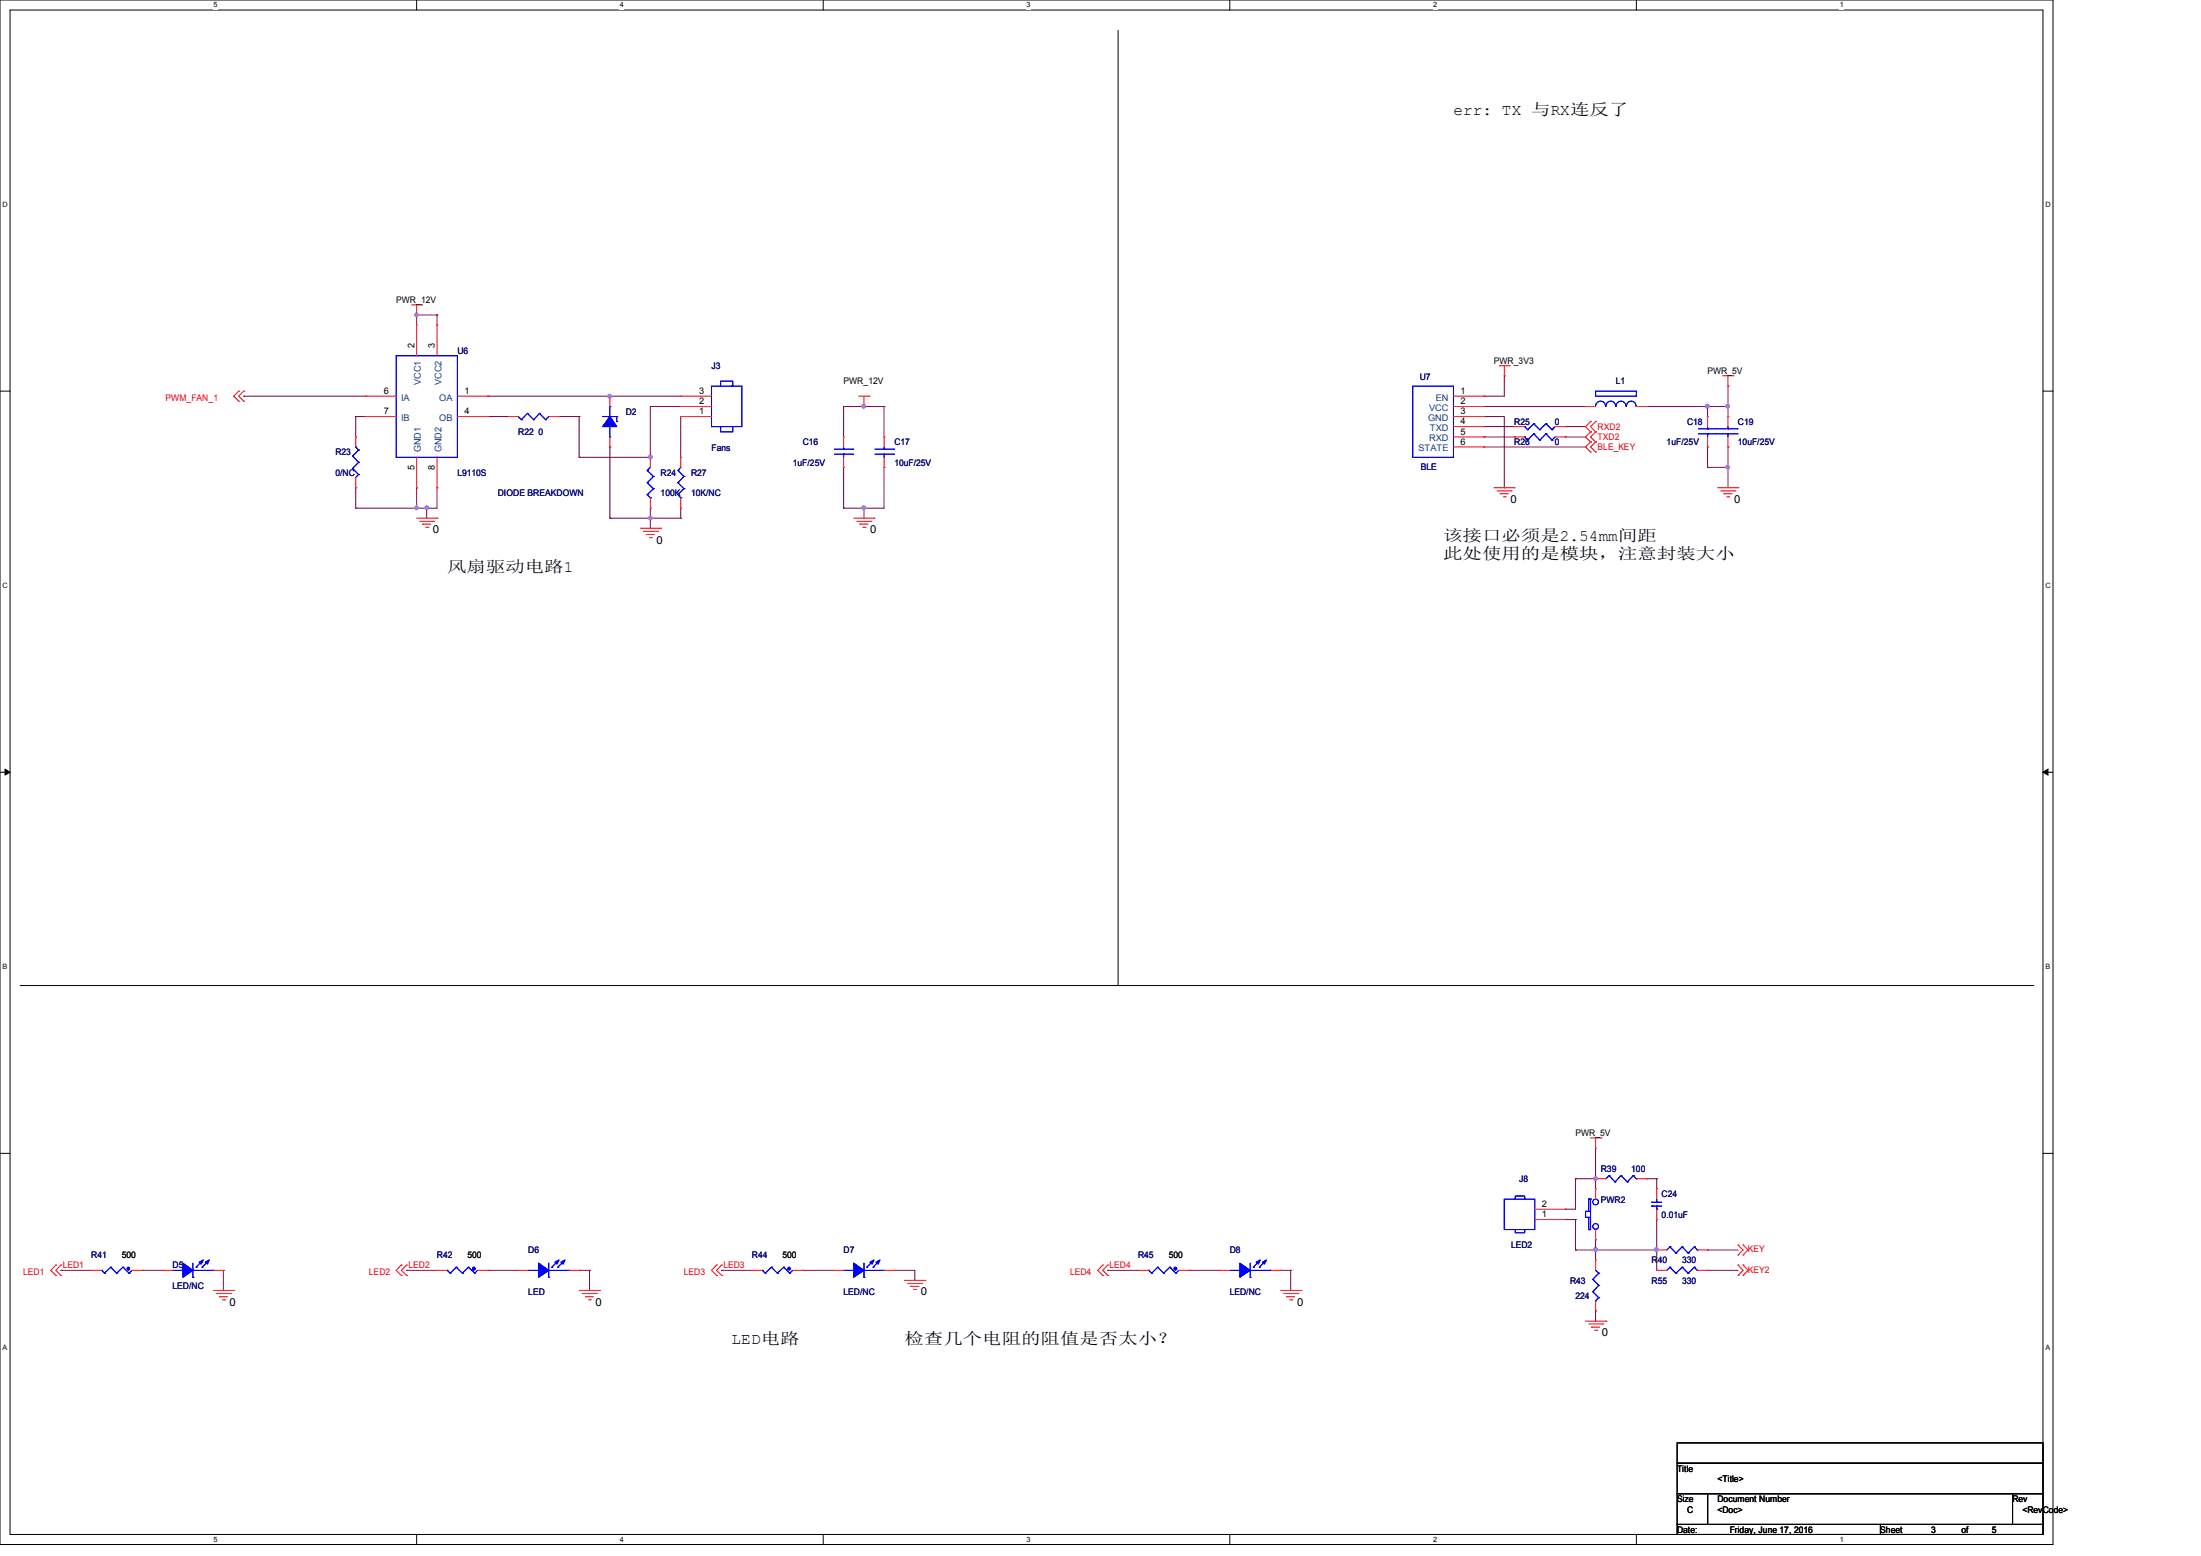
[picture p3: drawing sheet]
<svg xmlns="http://www.w3.org/2000/svg" width="297mm" height="210mm" viewBox="0 0 297 210" stroke-linecap="round" stroke-linejoin="round" font-family="sans-serif">
<path d="M0 0h277v208.4h-277zM1.4 1.4h274.3v205.7h-274.3z" fill="none" stroke="#000" stroke-width=".13"/>
<g fill="#fff">
<path d="M28.8 .1h.5v1.1h-.5z"/>
<path d="M28.8 207.2h.5v1.1h-.5z"/>
</g>
<path d="M56.2 0v1.4M56.2 207.1v1.3" fill="none" stroke="#000" stroke-width=".13"/>
<g fill="#fff">
<path d="M83.7 .1h.5v1.1h-.5z"/>
<path d="M83.7 207.2h.5v1.1h-.5z"/>
</g>
<path d="M111.1 0v1.4M111.1 207.1v1.3" fill="none" stroke="#000" stroke-width=".13"/>
<g fill="#fff">
<path d="M138.5 .1h.6v1.1h-.6z"/>
<path d="M138.5 207.2h.6v1.1h-.6z"/>
</g>
<path d="M165.9 0v1.4M165.9 207.1v1.3" fill="none" stroke="#000" stroke-width=".13"/>
<g fill="#fff">
<path d="M193.4 .1h.5v1.1h-.5z"/>
<path d="M193.4 207.2h.5v1.1h-.5z"/>
</g>
<path d="M220.8 0v1.4M220.8 207.1v1.3" fill="none" stroke="#000" stroke-width=".13"/>
<g fill="#fff">
<path d="M248.2 .1h.6v1.1h-.6z"/>
<path d="M248.2 207.2h.6v1.1h-.6z"/>
<path d="M.3 27.1h.8v1.1h-.8z"/>
<path d="M276 27.1h.7v1.1h-.7z"/>
<path d="M.3 78.5h.8v1.1h-.8z"/>
<path d="M276 78.5h.7v1.1h-.7z"/>
</g>
<path d="M0 52.8h1.4M275.7 52.8h1.3" fill="none" stroke="#000" stroke-width=".13"/>
<g fill="#fff">
<path d="M.3 129.9h.7v1.1h-.7z"/>
<path d="M276 129.9h.6v1.1h-.6z"/>
</g>
<path d="M0 104.2h1.4M275.7 104.2h1.3" fill="none" stroke="#000" stroke-width=".13"/>
<path d="M.7 103.8l.7 .4-.7 .4zM275.7 104.2l.7-.4v.8z" fill="#000" stroke="#000" stroke-width=".13"/>
<g fill="#fff">
<path d="M.3 181.4h.7v1.1h-.7z"/>
<path d="M276 181.4h.6v1.1h-.6z"/>
</g>
<g fill="none" stroke="#000" stroke-width=".13">
<path d="M150.9 4.1v128.9M2.7 133h271.6M150.9 133h.1M274.3 133h.1M0 155.7h1.4M275.7 155.7h1.3M226.3 194.7h49.4v2.8h-49.4zM226.3 197.5h49.4v4.1h-49.4zM226.3 201.6h4.1v4.1h-4.1zM226.3 205.7h27.4v1.4h-27.4zM230.4 201.6h41.2v4.1h-41.2zM253.7 205.7h22v1.4h-22z"/>
<path d="M271.6 201.6h4.1v4.1h-4.1z"/>
</g>
<g fill="none" stroke="#800040" stroke-width=".13">
<path d="M32.9 53.5h.1M32.9 53.5h16.5M48 56.2h.1M48 56.2h1.4M48 56.2v2.8M56.2 42.5h.1M56.2 42.5v1.4M56.2 42.5h2.8M59 42.5h.1M59 42.5v1.4M65.8 56.2h.1M65.8 53.5h.1"/>
<path d="M65.8 53.5h26.1M65.8 56.2h2.8M75.4 56.2h.1M75.4 56.2h2.7M78.1 56.2h.1M78.1 56.2v5.5M82.3 53.5h.1M87.8 54.9h.1M87.8 54.9v6.8h-9.7M87.8 54.9h4.1M91.9 54.9h.1M91.9 56.2h.1"/>
<path d="M91.9 56.2v5.5M113.8 54.9h.1M113.8 54.9v4.1M113.8 54.9h5.5M116.6 54.9h.1M119.3 54.9h.1M119.3 54.9v4.1M200.2 56.2h.1M200.2 54.9h.1M200.2 57.6h.1M200.2 59h.1M200.2 53.5h.1"/>
<path d="M200.2 56.2h2.8v9.6M200.2 54.9h13.8M200.2 57.6h4.1M200.2 59h4.1M203 50.7h.1M203 50.7v2.8h-2.8M211.2 57.6h.1M211.2 59h.1M211.2 57.6h2.8M211.2 59h2.8M222.2 54.9h.1M222.2 54.9h11"/>
<path d="M230.4 54.9h.1M230.4 54.9v1.3M233.2 54.9h.1M233.2 52.1h.1M233.2 52.1v4.1M48 65.8h.1M48 68.6h.1M48 65.8v2.8M56.2 65.8h.1M56.2 68.6h.1M56.2 65.8v2.8M57.6 68.6h.1"/>
<path d="M57.6 68.6v1.3M59 65.8h.1M59 65.8v2.8h-11M78.1 61.7h.1M82.3 69.9h.1M82.3 60.3h.1M82.3 69.9h9.6M82.3 60.3v9.6M87.8 69.9h.1M87.8 68.6h.1M87.8 68.6v2.7M91.9 69.9h.1"/>
<path d="M91.9 68.6v1.3M113.8 68.6h.1M113.8 63.1h.1M113.8 63.1v5.5M116.6 68.6h.1M116.6 68.6v1.3M119.3 63.1h.1M119.3 63.1v5.5h-5.5M200.2 60.3h.1M200.2 60.3h13.8M203 65.8h.1M230.4 63.1h.1"/>
<path d="M230.4 60.3h.1M230.4 60.3v2.8M230.4 63.1h2.8M233.2 63.1h.1M233.2 60.3h.1M233.2 60.3v5.5M212.6 159.1h.1M212.6 159.1v4.1h-1.4M212.6 159.1h2.7M215.3 155h.1M215.3 159.1h.1M215.3 155v5.4"/>
<path d="M222.2 159.1h.1M222.2 159.1h1.4M223.6 159.1h.1M223.6 159.1v1.3M8.2 171.4h.1M8.2 171.4h4.1M19.2 171.4h.1M19.2 171.4h2.7M30.1 171.4h.1M30.1 171.4v2.8M54.9 171.4h.1M54.9 171.4h4.1"/>
<path d="M65.8 171.4h.1M65.8 171.4h4.1M78.1 171.4h.1M78.1 171.4h1.4M79.5 171.4h.1M79.5 171.4v2.8M97.4 171.4h.1M97.4 171.4h4.1M108.3 171.4h.1M108.3 171.4h4.1M120.7 171.4h.1M120.7 171.4h2.7v1.4"/>
<path d="M123.4 172.8h.1M149.5 171.4h.1M149.5 171.4h4.1M160.4 171.4h.1M160.4 171.4h4.2M172.8 171.4h.1M172.8 171.4h1.4M174.2 171.4h.1M174.2 171.4v2.8M211.2 163.2h.1M211.2 164.6h.1M211.2 164.6h1.4"/>
<path d="M212.6 164.6h.1M212.6 168.7h.1M212.6 168.7h11M212.6 164.6v4.1M215.3 176.9h.1M215.3 168.7h.1M215.3 167.3h.1M215.3 167.3v2.8M215.3 176.9v1.4M223.6 164.6h.1M223.6 168.7h.1M223.6 164.6v6.8"/>
<path d="M230.4 168.7h.1M230.4 171.4h.1M230.4 171.4h4.1M230.4 168.7h4.1"/>
</g>
<g fill="#f0f" stroke="#f0f" stroke-width=".13">
<circle cx="57.6" cy="68.5" r=".25"/>
<circle cx="56.2" cy="42.5" r=".23"/>
<circle cx="82.3" cy="53.5" r=".25"/>
<circle cx="87.8" cy="61.7" r=".25"/>
<circle cx="56.2" cy="68.5" r=".24"/>
<circle cx="116.5" cy="68.5" r=".25"/>
<circle cx="116.5" cy="54.8" r=".25"/>
<circle cx="230.4" cy="54.8" r=".25"/>
<circle cx="233.1" cy="63.1" r=".24"/>
<circle cx="215.3" cy="159.1" r=".24"/>
<circle cx="223.5" cy="168.7" r=".25"/>
<circle cx="215.3" cy="168.7" r=".25"/>
<circle cx="233.1" cy="54.8" r=".25"/>
<circle cx="87.8" cy="69.9" r=".24"/>
</g>
<g fill="none" stroke="#f00" stroke-width=".13">
<path d="M32.2 52.8h.1M32.2 54.1h.1M32.2 52.8l-.7 .7 .7 .6M32.9 52.8h.1M32.9 54.1h.1M32.9 52.8l-.7 .7 .7 .6M48 59h.1M48 59v1.3M49.4 53.5h.1M49.4 56.2h.1M49.4 53.5h4.1M49.4 56.2h4.1"/>
<path d="M55.5 41.1h1.4M56.2 42.5h.1M56.2 43.9h.1M56.2 41.1v1.4M56.2 43.9v4.1M56.9 41.1h.1M59 43.9h.1M59 43.9v4.1M61.7 53.5h4.1M61.7 56.2h4.1M65.8 53.5h.1M65.8 56.2h.1"/>
<path d="M68.6 56.2h.1M68.6 56.2h1.3M74 56.2h1.4M75.4 56.2h.1M82.3 53.5h.1M82.3 53.5v1.4M82.3 59v1.3M91.9 54.9h.1M91.9 53.5h.1M91.9 56.2h.1M91.9 53.5h4.1M91.9 56.2h4.1"/>
<path d="M91.9 54.9h4.1M113.8 59h.1M113.8 59v1.3M115.9 53.5h1.4M116.6 54.9h.1M116.6 53.5v1.4M117.3 53.5h.1M119.3 59h.1M119.3 59v1.3M196.1 53.5h4.1M196.1 57.6h4.1M196.1 56.2h4.1"/>
<path d="M196.1 59h4.1M196.1 54.9h4.1M200.2 53.5h.1M200.2 54.9h.1M200.2 56.2h.1M200.2 57.6h.1M200.2 59h.1M202.3 49.4h1.4M203 50.7h.1M203 49.4v1.3M203.7 49.4h.1M204.3 57.6h.1"/>
<path d="M204.3 59h.1M204.3 57.6h1.4M204.3 59h1.4M209.8 57.6h1.4M209.8 59h1.4M211.2 57.6h.1M211.2 59h.1M214 54.9h.1M214 54.9h1.3M214.6 56.9h.1M214.6 58.3h.1M214.6 59.6h.1"/>
<path d="M214.6 56.9l-.6 .7 .6 .7M214.6 58.3l-.6 .7 .6 .6M214.6 59.6l-.6 .7 .6 .7M215.3 58.3h.1M215.3 56.9h.1M215.3 59.6h.1M215.3 56.9l-.7 .7 .7 .7M215.3 58.3l-.7 .7 .7 .6M215.3 59.6l-.7 .7 .7 .7M220.8 54.9h1.4M222.2 54.9h.1M230.4 56.2h.1"/>
<path d="M230.4 56.2v1.4M230.4 59v1.3M232.5 50.7h1.3M233.2 52.1h.1M233.2 56.2h.1M233.2 50.7v1.4M233.2 56.2v1.4M233.2 59v1.3M233.8 50.7h.1M48 65.8h.1M48 64.4v1.4M56.2 65.8h.1"/>
<path d="M56.2 61.7v4.1M56.2 69.9h2.8M56.6 70.4h1.9M57 70.7h.1M57 70.7h1.1M57.4 71.2h.3M57.7 71.2h.1M58.5 70.4h.1M59 69.9h.1M59 65.8h.1M59 61.7v4.1M82.3 60.3h.1"/>
<path d="M86.4 71.3h2.8M86.8 71.7h1.9M87.2 72.1h.1M87.2 72.1h1.1M87.6 72.6h.3M87.8 61.7h.1M87.8 68.6h.1M87.8 61.7v1.4M87.8 67.2v1.4M87.9 72.6h.1M88.7 71.7h.1M89.2 71.3h.1"/>
<path d="M91.9 61.7h.1M91.9 68.6h.1M91.9 61.7v1.4M91.9 67.2v1.4M113.8 63.1h.1M113.8 61.7v1.4M115.2 69.9h2.7M115.6 70.4h1.9M116 70.7h.1M116 70.7h1.1M116.4 71.2h.3M116.7 71.2h.1"/>
<path d="M117.5 70.4h.1M117.9 69.9h.1M119.3 63.1h.1M119.3 61.7v1.4M196.1 60.3h4.1M200.2 60.3h.1M201.6 65.8h2.7M202 66.3h1.9M202.4 66.6h.1M202.4 66.6h1.1M202.9 67.1h.2M203.1 67.1h.1"/>
<path d="M203.9 66.3h.1M204.3 65.8h.1M214.6 61h.1M215.3 61h.1M230.4 60.3h.1M231.8 65.8h2.7M232.2 66.3h1.9M232.6 66.6h.1M232.6 66.6h1.1M233 67.1h.3M233.2 60.3h.1M233.3 67.1h.1"/>
<path d="M234.1 66.3h.1M234.5 65.8h.1M214.6 153.6h1.4M215.3 155h.1M215.3 159.1h.1M215.3 153.6v1.4M215.3 159.1h1.4M216 153.6h.1M220.8 159.1h1.4M222.2 159.1h.1M7.5 170.7h.1M7.5 172.1h.1"/>
<path d="M7.5 170.7l-.6 .7 .6 .7M8.2 170.7h.1M8.2 172.1h.1M8.2 170.7l-.7 .7 .7 .7M12.3 171.4h.1M12.3 171.4h1.4M17.8 171.4h1.4M19.2 171.4h.1M21.9 171.4h.1M21.9 171.4h1.4M28.8 174.2h2.7M28.8 171.4h1.3"/>
<path d="M29.2 174.6h1.9M29.6 175h.1M29.6 175h1.1M30 175.4h.3M30.1 171.4h.1M30.3 175.4h.1M31.1 174.6h.1M31.5 174.2h.1M54.1 170.7h.1M54.1 172.1h.1M54.1 170.7l-.6 .7 .6 .7M54.9 170.7h.1"/>
<path d="M54.9 172.1h.1M54.9 170.7l-.8 .7 .8 .7M59 171.4h.1M59 171.4h1.3M64.4 171.4h1.4M65.8 171.4h.1M69.9 171.4h.1M69.9 171.4h1.4M76.8 171.4h1.3M78.1 171.4h.1M78.1 174.2h2.8M78.6 174.6h1.9"/>
<path d="M79 175h.1M79 175h1.1M79.4 175.4h.3M79.7 175.4h.1M80.5 174.6h.1M80.9 174.2h.1M96.7 170.7h.1M96.7 172.1h.1M96.7 170.7l-.7 .7 .7 .7M97.4 170.7h.1M97.4 172.1h.1M97.4 170.7l-.7 .7 .7 .7"/>
<path d="M101.5 171.4h.1M101.5 171.4h1.4M107 171.4h1.3M108.3 171.4h.1M112.4 171.4h.1M112.4 171.4h1.4M119.3 171.4h1.4M120.7 171.4h.1M122 172.8h2.8M122.5 173.2h1.9M122.9 173.6h.1M122.9 173.6h1.1"/>
<path d="M123.3 174h.3M123.6 174h.1M124.4 173.2h.1M124.8 172.8h.1M148.8 170.7h.1M148.8 172.1h.1M148.8 170.7l-.7 .7 .7 .7M149.5 170.7h.1M149.5 172.1h.1M149.5 170.7l-.7 .7 .7 .7M153.6 171.4h.1M153.6 171.4h1.4"/>
<path d="M159.1 171.4h1.3M160.4 171.4h.1M164.6 171.4h.1M164.6 171.4h1.3M171.4 171.4h1.4M172.8 171.4h.1M172.8 174.2h2.8M173.2 174.6h1.9M173.6 175h.1M173.6 175h1.1M174 175.4h.3M174.3 175.4h.1"/>
<path d="M175.1 174.6h.1M175.6 174.2h.1M207.1 164.6h4.1M207.1 163.2h4.1M211.2 164.6h.1M211.2 163.2h.1M214 178.3h2.7M214.4 178.7h1.9M214.8 179.1h.1M214.8 179.1h1.1M215.2 179.5h.3M215.3 167.3h.1"/>
<path d="M215.3 160.4h.1M215.3 170.1h.1M215.3 176.9h.1M215.3 160.4v1.4M215.3 165.9v1.4M215.3 170.1v1.3M215.3 175.6v1.3M215.5 179.5h.1M216.3 178.7h.1M216.7 178.3h.1M223.6 168.7h.1M223.6 160.4h.1"/>
<path d="M223.6 164.6h.1M223.6 171.4h.1M223.6 168.7h1.3M223.6 171.4h1.3M223.6 160.4v1.4M223.6 163.2v1.4M229 168.7h1.4M229 171.4h1.4M230.4 168.7h.1M230.4 171.4h.1M234.5 169.4h.1M234.5 168h.1"/>
<path d="M234.5 172.1h.1M234.5 170.7h.1M234.5 168l.7 .7-.7 .7M234.5 170.7l.7 .7-.7 .7M235.2 169.4h.1M235.2 168h.1M235.2 172.1h.1M235.2 170.7h.1M235.2 168l.7 .7-.7 .7M235.2 170.7l.7 .7-.7 .7"/>
</g>
<g fill="none" stroke="#00f" stroke-width=".13">
<path d="M53.5 48h8.2v13.7h-8.2zM69.9 56.2l.5 .4M70.4 56.6h.1M71.2 55.8h.1M71.2 55.8l-.8 .8M71.2 55.8l.8 .8M72 56.6h.1M72.8 55.8h.1M72.8 55.8l-.8 .8M72.8 55.8l.8 .8M73.6 56.6h.1M74 56.2h.1"/>
<path d="M74 56.2l-.4 .4M81.3 56.2h1.9M82.3 54.9h.1M82.3 59h.1M82.3 54.9v1.3M82.3 57.6v1.4M83.2 56.2h.1M83.2 56.9h.1M83.2 56.2v.7M96 52.1h4.1v5.5h-4.1zM97.2 52.1v-.7h1.7v.7h-.2M97.4 57.6h-.2v.7h1.7v-.7"/>
<path d="M190.6 52.1h5.5v9.6h-5.5zM205.7 57.6h.1M205.7 59h.1M205.7 57.6l.4 .4M205.7 59l.4 .4M206.1 58h.1M206.1 59.4h.1M207 57.2h.1M207 58.5h.1M207 57.2l.8 .8M207 57.2l-.9 .8M207 58.5l.8 .9"/>
<path d="M207 58.5l-.9 .9M207.8 58h.1M207.8 59.4h.1M208.6 57.2h.1M208.6 58.5h.1M208.6 57.2l.8 .8M208.6 57.2l-.8 .8M208.6 58.5l.8 .9M208.6 58.5l-.8 .9M209.4 58h.1M209.4 59.4h.1M209.8 57.6l-.4 .4"/>
<path d="M209.8 59l-.4 .4M215.3 52.8h5.5v.7h-5.5zM216.7 54.9a.68 .68 0 0 0-.7-.8 .68 .68 0 0 0-.7 .8M218 54.9a.66 .66 0 0 0-.6-.8 .66 .66 0 0 0-.7 .8M219.4 54.9a.68 .68 0 0 0-.7-.8 .68 .68 0 0 0-.6 .8M220.8 54.9a.66 .66 0 0 0-.7-.8 .66 .66 0 0 0-.6 .8M229.2 58.5h2.4M229.2 57.9h2.4M230.4 57.9h.1M230.4 58.5h.1M230.4 57.6v.3M230.4 58.5v.5"/>
<path d="M231.6 58.5h.1M231.6 57.9h.1M231.9 58.5h2.5M231.9 57.9h2.5M233.2 57.9h.1M233.2 58.5h.1M233.2 57.6v.3M233.2 58.5v.5M234.4 58.5h.1M234.4 57.9h.1M47.6 63.2h.1M47.6 61.6h.1"/>
<path d="M47.6 63.2l.8 .9M47.6 61.6l.8 .8M48 60.3h.1M48 60.3l.4 .4M48.4 64.1h.1M48.4 62.4h.1M48.4 60.7h.1M48.4 64.1l-.4 .3M48.4 62.4l-.8 .8M48.4 60.7l-.8 .9M87.3 63.5h.1M87.3 65.2h.1"/>
<path d="M87.3 66.8h.1M87.3 63.5l.9 .8M87.3 65.2l.9 .8M87.3 66.8l.5 .4M87.8 67.2h.1M87.8 63.1l-.5 .4M88.2 64.3h.1M88.2 66h.1M88.2 64.3l-.9 .9M88.2 66l-.9 .8M91.5 63.5h.1M91.5 65.2h.1"/>
<path d="M91.5 66.8h.1M91.5 63.5l.8 .8M91.5 65.2l.8 .8M91.5 66.8l.4 .4M91.9 67.2h.1M91.9 63.1l-.4 .4M92.3 64.3h.1M92.3 66h.1M92.3 64.3l-.8 .9M92.3 66l-.8 .8M112.6 61.3h2.5M112.6 60.6h2.5"/>
<path d="M113.8 60.6h.1M113.8 61.3h.1M113.8 60.3v.3M113.8 61.3v.4M115.1 61.3h.1M115.1 60.6h.1M118.1 61.3h2.5M118.1 60.6h2.5M119.3 60.6h.1M119.3 61.3h.1M119.3 60.3v.3M119.3 61.3v.4"/>
<path d="M120.6 61.3h.1M120.6 60.6h.1M217.1 158.7h.1M217.1 158.7l-.4 .4M217.1 158.7l.8 .8M217.9 159.5h.1M218.7 158.7h.1M218.7 158.7l-.8 .8M218.7 158.7l.9 .8M219.6 159.5h.1M220.4 158.7h.1M220.4 158.7l-.8 .8"/>
<path d="M220.4 158.7l.4 .4M220.8 159.1h.1M13.7 171.4h.1M13.7 171.4l.4 .4M14.1 171.8h.1M14.9 171h.1M14.9 171l.8 .8M14.9 171l-.8 .8M15.7 171.8h.1M16.6 171h.1M16.6 171l.8 .8M16.6 171l-.9 .8"/>
<path d="M17.4 171.8h.1M17.8 171.4l-.4 .4M23.3 171.4h1.4M24.7 171.4h.1M26 172.4h.1M26 171.4h2.8M26 170.5v1.9M26.5 171h.1M27.3 171h.1M27.3 170.2l-.8 .8M28.1 170.2l-.8 .8M28.8 171.4h.1"/>
<path d="M60.3 171.4h.1M60.3 171.4l.4 .4M60.7 171.8h.1M61.6 171h.1M61.6 171l.8 .8M61.6 171l-.9 .8M62.4 171.8h.1M63.2 171h.1M63.2 171l.9 .8M63.2 171l-.8 .8M64.1 171.8h.1M64.4 171.4l-.3 .4"/>
<path d="M71.3 171.4h1.4M72.7 171.4h.1M74 172.4h.1M74 170.5v1.9M74 171.4h2.8M74.5 171h.1M75.3 171h.1M75.3 170.2l-.8 .8M76.1 170.2l-.8 .8M76.8 171.4h.1M102.9 171.4h.1M102.9 171.4l.4 .4"/>
<path d="M103.3 171.8h.1M104.1 171h.1M104.1 171l.8 .8M104.1 171l-.8 .8M104.9 171.8h.1M105.7 171h.1M105.7 171l.9 .8M105.7 171l-.8 .8M106.6 171.8h.1M107 171.4l-.4 .4M113.8 171.4h1.4M115.2 171.4h.1"/>
<path d="M116.6 172.4h.1M116.6 171.4h2.7M116.6 170.5v1.9M117 171h.1M117.8 171h.1M117.8 170.2l-.8 .8M118.6 170.2l-.8 .8M119.3 171.4h.1M155 171.4h.1M155 171.4l.4 .4M155.4 171.8h.1M156.2 171h.1"/>
<path d="M156.2 171l.8 .8M156.2 171l-.8 .8M157 171.8h.1M157.9 171h.1M157.9 171l.8 .8M157.9 171l-.9 .8M158.7 171.8h.1M159.1 171.4l-.4 .4M165.9 171.4h1.4M167.3 171.4h.1M168.7 172.4h.1M168.7 171.4h2.7"/>
<path d="M168.7 170.5v1.9M169.1 171h.1M169.9 171h.1M169.9 170.2l-.8 .8M170.7 170.2l-.8 .8M171.4 171.4h.1M203 161.8h4.1v4.1h-4.1zM204.5 165.9v.5h1.2v-.5M204.5 161.8v-.4h1.2v.4M214 163.5h.1M214 164.3h.1M214 163.5h.4"/>
<path d="M214 163.5v.8M214 164.3h.4M214.4 161.8h.1M214.4 163.5h.1M214.4 164.3h.1M214.4 165.9h.1M214.4 161.8h.2M214.4 161.8v1.7M214.4 164.3v1.6M214.6 161.8h.1M214.6 161.8v4.1h-.2M214.9 172.7h.1"/>
<path d="M214.9 174.3h.1M214.9 172.7l.8 .8M214.9 174.3l.8 .8M215.3 175.6h.1M215.3 171.4l.4 .4M215.7 171.8h.1M215.7 173.5h.1M215.7 175.1h.1M215.7 171.8l-.8 .9M215.7 173.5l-.8 .8M215.7 175.1l-.4 .5M222.9 162.3h.1"/>
<path d="M222.9 162.8h.1M222.9 162.3h1.3M222.9 162.8h1.3M223.6 163.2h.1M223.6 162.3h.1M223.6 161.8v.5M223.6 162.8v.4M225.3 168.3h.1M225.3 171h.1M225.3 168.3l-.4 .4M225.3 168.3l.8 .8M225.3 171l-.4 .4"/>
<path d="M225.3 171l.8 .8M226.1 169.1h.1M226.1 171.8h.1M227 168.3h.1M227 171h.1M227 168.3l-.9 .8M227 168.3l.8 .8M227 171l-.9 .8M227 171l.8 .8M227.8 169.1h.1M227.8 171.8h.1M228.6 168.3h.1"/>
<path d="M228.6 171h.1M228.6 168.3l-.8 .8M228.6 168.3l.4 .4M228.6 171l-.8 .8M228.6 171l.4 .4M229 168.7h.1M229 171.4h.1"/>
<circle cx="215.3" cy="162.2" r=".38"/>
<circle cx="215.3" cy="165.5" r=".38"/>
</g>
<g fill="#00f" stroke="#00f" stroke-width=".13">
<path d="M72.7 170.5l1.3 .9-1.3 1z" fill-rule="evenodd"/>
<path d="M75.7 170.3l.5-.2-.2 .5z" fill-rule="evenodd"/>
<path d="M74.9 170.3l.5-.2-.3 .5z" fill-rule="evenodd"/>
<path d="M72.7 170.5l1.3 .9-1.3 1z" fill-rule="evenodd"/>
<path d="M75.7 170.3l.5-.2-.2 .5z" fill-rule="evenodd"/>
<path d="M74.9 170.3l.5-.2-.3 .5z" fill-rule="evenodd"/>
<path d="M24.7 170.5l1.3 .9-1.3 1z" fill-rule="evenodd"/>
<path d="M27.7 170.3l.5-.2-.2 .5z" fill-rule="evenodd"/>
<path d="M26.9 170.3l.5-.2-.3 .5z" fill-rule="evenodd"/>
<path d="M24.7 170.5l1.3 .9-1.3 1z" fill-rule="evenodd"/>
<path d="M27.7 170.3l.5-.2-.2 .5z" fill-rule="evenodd"/>
<path d="M26.9 170.3l.5-.2-.3 .5z" fill-rule="evenodd"/>
<path d="M167.3 170.5l1.4 .9-1.4 1z" fill-rule="evenodd"/>
<path d="M170.3 170.3l.6-.2-.3 .5z" fill-rule="evenodd"/>
<path d="M169.5 170.3l.6-.2-.3 .5z" fill-rule="evenodd"/>
<path d="M167.3 170.5l1.4 .9-1.4 1z" fill-rule="evenodd"/>
<path d="M170.3 170.3l.6-.2-.3 .5z" fill-rule="evenodd"/>
<path d="M169.5 170.3l.6-.2-.3 .5z" fill-rule="evenodd"/>
<path d="M82.3 56.2l.9 1.4h-1.9z" fill-rule="evenodd"/>
<path d="M82.3 56.2l.9 1.4h-1.9z" fill-rule="evenodd"/>
<path d="M115.2 170.5l1.4 .9-1.4 1z" fill-rule="evenodd"/>
<path d="M118.2 170.3l.5-.2-.2 .5z" fill-rule="evenodd"/>
<path d="M117.4 170.3l.5-.2-.2 .5z" fill-rule="evenodd"/>
<path d="M115.2 170.5l1.4 .9-1.4 1z" fill-rule="evenodd"/>
<path d="M118.2 170.3l.5-.2-.2 .5z" fill-rule="evenodd"/>
<path d="M117.4 170.3l.5-.2-.2 .5z" fill-rule="evenodd"/>
<circle cx="106.5" cy="171.2" r=".18"/>
<circle cx="158.6" cy="171.2" r=".19"/>
<circle cx="17.3" cy="171.2" r=".18"/>
<circle cx="63.9" cy="171.2" r=".19"/>
</g>
<g font-size="2.2">
<text x="196.1" y="15.5">err: TX 与RX连反了</text>
<text x="60.3" y="77.2">风扇驱动电路1</text>
<text x="194.7" y="73.1">该接口必须是2.54mm间距</text>
<text x="194.7" y="75.4">此处使用的是模块，注意封装大小</text>
<text x="98.7" y="181.4">LED电路</text>
<text x="122" y="181.4">检查几个电阻的阻值是否太小？</text>
</g>
<g font-size="1.5">
<text x="58.4" y="72">0</text>
<text x="117.4" y="72">0</text>
<text x="203.8" y="67.9">0</text>
<text x="234" y="67.9">0</text>
<text x="88.6" y="73.4">0</text>
<text x="31" y="176.2">0</text>
<text x="80.4" y="176.2">0</text>
<text x="124.3" y="174.8">0</text>
<text x="175" y="176.2">0</text>
<text x="216.2" y="180.3">0</text>
</g>
<g font-size="1.2">
<text x="53.5" y="40.9">PWR_12V</text>
<text x="55.9" y="47" transform="rotate(-90 55.9 47)">2</text>
<text x="58.7" y="47" transform="rotate(-90 58.7 47)">3</text>
<text x="51.8" y="53.2">6</text>
<text x="62.7" y="53.2">1</text>
<text x="94.4" y="53.2">3</text>
<text x="113.8" y="51.9">PWR_12V</text>
<text x="197.1" y="53.2">1</text>
<text x="201.6" y="49.1">PWR_3V3</text>
<text x="230.4" y="50.5">PWR_5V</text>
<text x="51.8" y="55.9">7</text>
<text x="62.7" y="55.9">4</text>
<text x="94.4" y="54.6">2</text>
<text x="94.4" y="55.9">1</text>
<text x="197.1" y="54.6">2</text>
<text x="197.1" y="55.9">3</text>
<text x="197.1" y="57.3">4</text>
<text x="197.1" y="58.7">5</text>
<text x="55.9" y="63.4" transform="rotate(-90 55.9 63.4)">5</text>
<text x="58.7" y="63.4" transform="rotate(-90 58.7 63.4)">8</text>
<text x="197.1" y="60">6</text>
<text x="212.6" y="153.4">PWR_5V</text>
<text x="208.1" y="164.3">1</text>
<text x="208.1" y="162.9">2</text>
<text x="16.4" y="169.8">500</text>
<text x="63.1" y="169.8">500</text>
<text x="105.6" y="169.8">500</text>
<text x="157.7" y="169.8">500</text>
<text x="226.3" y="198.6">Title</text>
<text x="226.3" y="202.7">Size</text>
<text x="231.8" y="202.7">Document Number</text>
<text x="231.8" y="200">&lt;Title&gt;</text>
<text x="271.5" y="202.7">Rev</text>
<text x="226.3" y="206.9">Date:</text>
<text x="227.6" y="204.1">C</text>
<text x="231.8" y="204.1">&lt;Doc&gt;</text>
<text x="233.4" y="206.9">Friday, June 17, 2016</text>
<text x="253.7" y="206.9">Sheet</text>
<text x="260.6" y="206.9">3</text>
<text x="264.7" y="206.9">of</text>
<text x="268.8" y="206.9">5</text>
<text x="272.9" y="204.1">&lt;RevCode&gt;</text>
</g>
<g font-size="1.2" fill="#000080">
<text x="61.7" y="47.8">U6</text>
<text x="96" y="49.8">J3</text>
<text x="191.6" y="51.3">U7</text>
<text x="218" y="51.9">L1</text>
<text x="69.9" y="58.7">R22</text>
<text x="72.7" y="58.7">0</text>
<text x="84.4" y="56">D2</text>
<text x="204.3" y="57.4">R25</text>
<text x="209.8" y="57.4">0</text>
<text x="227.6" y="57.4">C18</text>
<text x="234.5" y="57.4">C19</text>
<text x="45.3" y="61.5">R23</text>
<text x="45.3" y="64.2">0/NC</text>
<text x="61.7" y="64.2">L9110S</text>
<text x="89.1" y="64.2">R24</text>
<text x="93.3" y="64.2">R27</text>
<text x="96" y="60.9">Fans</text>
<text x="107" y="62.9">1uF/25V</text>
<text x="108.3" y="60.1">C16</text>
<text x="120.7" y="60.1">C17</text>
<text x="120.7" y="62.9">10uF/25V</text>
<text x="191.7" y="63.4">BLE</text>
<text x="204.3" y="60.1">R26</text>
<text x="209.8" y="60.1">0</text>
<text x="224.9" y="60.1">1uF/25V</text>
<text x="234.5" y="60.1">10uF/25V</text>
<text x="67.2" y="67">DIODE BREAKDOWN</text>
<text x="89.1" y="67">100K</text>
<text x="93.3" y="67">10K/NC</text>
<text x="205" y="159.6">J8</text>
<text x="216" y="158.2">R39</text>
<text x="220.1" y="158.2">100</text>
<text x="224.2" y="161.6">C24</text>
<text x="216" y="162.3">PWR2</text>
<text x="224.2" y="164.3">0.01uF</text>
<text x="12.3" y="169.8">R41</text>
<text x="23.3" y="171.2">D5</text>
<text x="23.3" y="173.9">LED/NC</text>
<text x="59" y="169.8">R42</text>
<text x="71.3" y="169.2">D6</text>
<text x="101.5" y="169.8">R44</text>
<text x="113.8" y="169.2">D7</text>
<text x="153.6" y="169.8">R45</text>
<text x="165.9" y="169.2">D8</text>
<text x="203.9" y="168.4">LED2</text>
<text x="211.9" y="173.3">R43</text>
<text x="222.9" y="170.5">R40</text>
<text x="222.9" y="173.3">R55</text>
<text x="227" y="170.5">330</text>
<text x="227" y="173.3">330</text>
<text x="71.3" y="174.8">LED</text>
<text x="113.8" y="174.8">LED/NC</text>
<text x="165.9" y="174.8">LED/NC</text>
<text x="212.6" y="175.3">224</text>
</g>
<g font-size="1.2" fill="#004080">
<text x="56.8" y="52" transform="rotate(-90 56.8 52)">VCC1</text>
<text x="59.6" y="52" transform="rotate(-90 59.6 52)">VCC2</text>
<text x="54.1" y="54.1">IA</text>
<text x="54.1" y="56.8">IB</text>
<text x="59.3" y="54.1">OA</text>
<text x="59.3" y="56.8">OB</text>
<text x="192.7" y="56.8">GND</text>
<text x="192.9" y="55.5">VCC</text>
<text x="192.9" y="59.6">RXD</text>
<text x="192.9" y="58.2">TXD</text>
<text x="193.8" y="54.1">EN</text>
<text x="56.8" y="61" transform="rotate(-90 56.8 61)">GND1</text>
<text x="59.6" y="61" transform="rotate(-90 59.6 61)">GND2</text>
<text x="191.4" y="60.9">STATE</text>
</g>
<g font-size="1.2" fill="#f00">
<text x="22.4" y="54.1">PWM_FAN_1</text>
<text x="215.6" y="58">RXD2</text>
<text x="215.6" y="59.4">TXD2</text>
<text x="215.6" y="60.8">BLE_KEY</text>
<text x="3.1" y="172">LED1</text>
<text x="8.5" y="171.2">LED1</text>
<text x="49.8" y="172">LED2</text>
<text x="55.1" y="171.2">LED2</text>
<text x="92.3" y="172">LED3</text>
<text x="97.6" y="171.2">LED3</text>
<text x="144.4" y="172">LED4</text>
<text x="149.7" y="171.2">LED4</text>
<text x="235.9" y="169">KEY</text>
<text x="235.9" y="171.7">KEY2</text>
</g>
<g font-size="1">
<text x="28.8" y="1">5</text>
<text x="83.7" y="1">4</text>
<text x="138.5" y="1">3</text>
<text x="193.4" y="1">2</text>
<text x="248.3" y="1">1</text>
<text x=".3" y="27.9">D</text>
<text x="276" y="27.9">D</text>
<text x=".3" y="79.4">C</text>
<text x="276" y="79.4">C</text>
<text x=".3" y="130.8">B</text>
<text x="276" y="130.8">B</text>
<text x=".3" y="182.2">A</text>
<text x="276" y="182.2">A</text>
<text x="28.8" y="208.1">5</text>
<text x="83.7" y="208.1">4</text>
<text x="138.5" y="208.1">3</text>
<text x="193.4" y="208.1">2</text>
<text x="248.3" y="208.1">1</text>
</g>
</svg>
